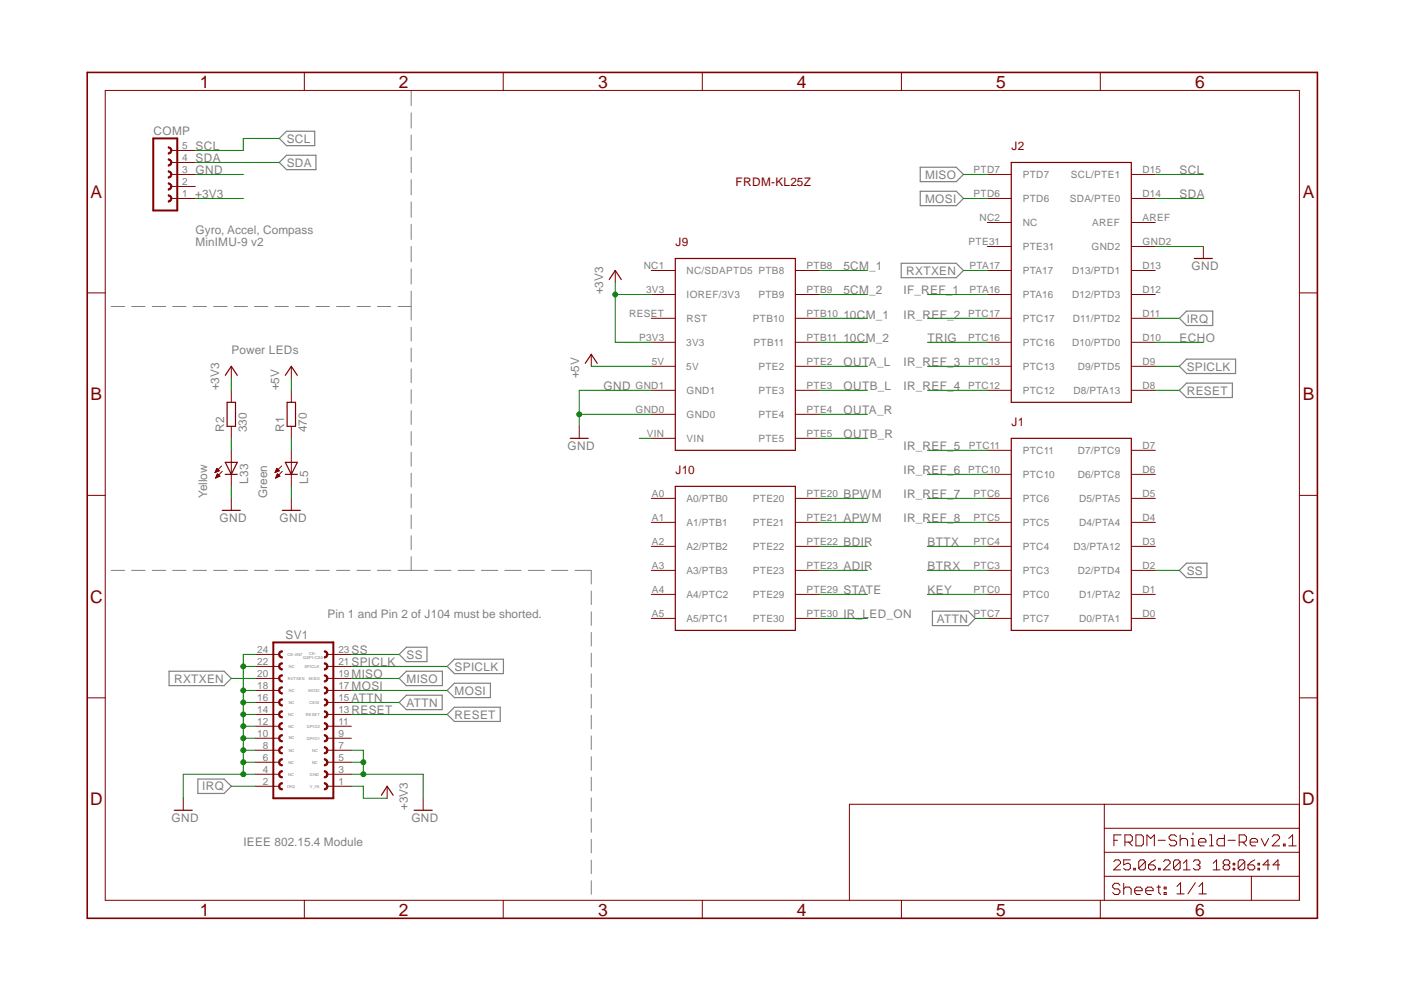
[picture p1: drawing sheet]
<svg xmlns="http://www.w3.org/2000/svg" width="297mm" height="210mm" viewBox="0 0 297 210" stroke-linecap="round" stroke-linejoin="round" font-family="sans-serif">
<g fill="none" stroke="#808080" stroke-width=".21">
<path d="M87 19.1v3.3M87 23.9v3.2M87 28.6v3.2M87 33.3v3.2M87 38v3.2M87 42.7v3.3M87 47.5v3.2M87 52.2v3.2M87 56.9v3.2M23.5 64.9h2.9M27.9 64.9h2.8M32.2 64.9h2.8"/>
<path d="M36.5 64.9h2.9M40.8 64.9h2.9M45.2 64.9h2.8M49.5 64.9h2.9M53.8 64.9h2.9M58.2 64.9h2.8M62.5 64.9h2.9M66.8 64.9h2.9M71.2 64.9h2.8M75.5 64.9h2.9M79.8 64.9h2.9M84.2 64.9h2.8"/>
<path d="M87 61.6v6.1M87 69.3v2.9M87 73.7v2.9M87 78.1v2.9M87 82.5v2.9M87 86.9v2.9M87 91.3v2.9M87 95.7v2.9M87 100.1v2.9M87 104.5v2.9M87 109v2.8M87 113.4v2.9"/>
<path d="M87 117.8v2.9M23.5 120.7h2.9M27.9 120.7h2.8M32.2 120.7h2.8M36.5 120.7h2.9M40.8 120.7h2.9M45.2 120.7h2.8M49.5 120.7h2.9M53.8 120.7h2.9M58.2 120.7h2.8M62.5 120.7h2.9M66.8 120.7h2.9"/>
<path d="M71.2 120.7h2.8M75.5 120.7h2.9M79.8 120.7h2.9M84.2 120.7h6.3M91.9 120.7h3.5M96.9 120.7h3.5M101.9 120.7h3.4M106.8 120.7h3.4M111.8 120.7h3.4M116.7 120.7h3.4M121.7 120.7h3.4v2.9M125.1 125.1v2.8"/>
<path d="M125.1 129.5v2.8M125.1 133.8v2.9M125.1 138.2v2.9M125.1 142.6v2.9M125.1 146.9v2.9M125.1 151.3v2.9M125.1 155.7v2.9M125.1 160.1v2.9M125.1 164.5v2.8M125.1 168.8v2.9M125.1 173.2v2.9M125.1 177.6v2.9"/>
<path d="M125.1 182v2.9M125.1 186.4v2.8"/>
</g>
<g fill="none" stroke="#808080" stroke-width=".25">
<path d="M59.1 29.3l1.5-1.5h6v3h-6zM59.1 34.4l1.5-1.5h6.2v3h-6.2zM194.7 35.4h7.6l1.5 1.5-1.5 1.5h-7.6zM190.7 55.7h11.6l1.5 1.5-1.5 1.6h-11.6zM194.7 40.5h7.6l1.5 1.5-1.5 1.5h-7.6zM249.5 67.4l1.5-1.6h5.6v3.1h-5.6zM249.5 77.5l1.5-1.5h10.4v3h-10.4zM249.5 82.6l1.5-1.5h9.7v3h-9.7zM84.5 138.5l1.5-1.6h4.3v3.1h-4.3zM197.3 129.3h7.5l1.5 1.6-1.5 1.5h-7.5zM249.5 120.7l1.5-1.5h4.4v3h-4.4zM35.8 142h11.6l1.5 1.6-1.5 1.5h-11.6z"/>
<path d="M84.5 143.6l1.5-1.6h7.6v3.1h-7.6zM84.5 148.6l1.5-1.5h7.6v3.1h-7.6zM94.6 151.2l1.5-1.6h9.7v3.1h-9.7zM94.6 141l1.5-1.5h10.4v3h-10.4zM94.6 146.1l1.5-1.5h7.7v3h-7.7zM41.9 164.8h5.5l1.5 1.6-1.5 1.5h-5.5z"/>
</g>
<g fill="none" stroke="#800000" stroke-width=".21">
<path d="M22.3 19.1h252.6v171.4h-252.6zM64.4 15.3v3.8M106.5 15.3v3.8M148.6 15.3v3.8M190.7 15.3v3.8M232.8 15.3v3.8M208.9 36.9h5M239.3 36.9h5.1M130.2 57.2v2.6M137.8 57.2h5.1M168.3 57.2h5.1M208.9 47.1h5"/>
<path d="M208.9 52.2h5M208.9 57.2h5M208.9 42h5M239.3 47.1h5.1M239.3 52.2h5.1M239.3 57.2h5.1M239.3 42h5.1M254.6 52.2v2.5M18.5 62h3.8M48.9 77.5v2.6M61.6 77.5v2.6M125.1 75v2.5"/>
<path d="M137.8 62.3h5.1M137.8 67.4h5.1M137.8 72.4h5.1M137.8 77.5h5.1M168.3 62.3h5.1M168.3 67.4h5.1M168.3 72.4h5.1M168.3 77.5h5.1M208.9 62.3h5M208.9 67.4h5M208.9 72.4h5M208.9 77.5h5"/>
<path d="M239.3 62.3h5.1M239.3 67.4h5.1M239.3 72.4h5.1M239.3 77.5h5.1M274.9 62h3.8M45.5 99.9h.1M45.5 99.9h.3M45.6 99.8h.4M45.6 99.7h.6M45.7 99.6h.7M45.7 99.5h.6M45.7 99.4h.5"/>
<path d="M45.8 99.4h.3M45.8 99.3h.2M45.8 99.1h.1M45.9 99.1l-.4 .9M45.9 99.1l.5 .5M46.4 99.6l-.9 .4M46.9 98.6l-1.4 1.4M47 99.7l-1.4 1.4M48.9 82.6v2.5M48.9 90.2v2.6M48.9 95.3v7.6M58.2 99.9h.1"/>
<path d="M58.2 99.9h.3M58.3 99.8h.4M58.3 99.7h.6M58.4 99.6h.7M58.4 99.5h.6M58.4 99.4h.5M58.5 99.4h.3M58.5 99.3h.2M58.5 99.1h.1M58.6 99.1l-.4 .9M58.6 99.1l.5 .5M59.1 99.6l-.9 .4"/>
<path d="M59.6 98.6l-1.4 1.4M59.7 99.7l-1.4 1.4M61.6 82.6v2.5M61.6 90.2v2.6M61.6 95.3v7.6M122.6 90.2v2.6M137.8 82.6h5.1M137.8 87.7h5.1M137.8 92.8h5.1M168.3 82.6h5.1M168.3 87.7h5.1M168.3 92.8h5.1"/>
<path d="M208.9 95.3h5M208.9 82.6h5M239.3 95.3h5.1M239.3 82.6h5.1M18.5 104.8h3.8M45.6 101.1h.1M45.7 101h.2M45.7 100.9h.4M45.8 100.8h.5M45.8 100.8h.7M45.8 100.7h.6M45.8 100.6h.6"/>
<path d="M45.9 100.5h.4M45.9 100.4h.3M46 100.3h.1M46 100.2l.5 .6-.9 .3zM48.9 105.5v2.5M58.3 101.1h.1M58.4 101h.2M58.4 100.9h.4M58.5 100.8h.5M58.5 100.8h.7M58.5 100.7h.6M58.5 100.6h.6"/>
<path d="M58.6 100.5h.4M58.6 100.4h.2M58.7 100.3h.1M58.7 100.2l.5 .6-.9 .3zM61.6 105.5v2.5M137.8 105.5h5.1M137.8 110.5h5.1M137.8 115.6h5.1M168.3 105.5h5.1M168.3 110.5h5.1M168.3 115.6h5.1M208.9 100.4h5"/>
<path d="M208.9 105.5h5M208.9 110.5h5M208.9 115.6h5M239.3 100.4h5.1M239.3 105.5h5.1M239.3 110.5h5.1M239.3 115.6h5.1M274.9 104.8h3.8M137.8 120.7h5.1M137.8 125.8h5.1M137.8 130.9h5.1M168.3 120.7h5.1"/>
<path d="M168.3 125.8h5.1M168.3 130.9h5.1M208.9 120.7h5M208.9 125.8h5M208.9 130.9h5M239.3 120.7h5.1M239.3 125.8h5.1M239.3 130.9h5.1M18.5 147.7h3.8M274.9 147.7h3.8M38.8 168.9v2.5M81.9 166.4v2.5"/>
<path d="M89.5 168.9v2.5M233.6 170.2v20.3M233.6 175.3h41.3M235.7 177.8h.7M237.2 176.7h-1.5v2.3M238 178.2h1.2l.4-.4v-.8l-.4-.3h-1.2v2.3M238.8 178.2l.8 .8M240.3 176.7h1.2l.4 .3v1.6l-.4 .4h-1.2zM242.7 179v-2.3l.8 .7 .7-.7v2.3M245 177.8h1.5M248.9 177l-.4-.3h-.8l-.3 .3v.4l.3 .4h.8l.4 .4v.4l-.4 .4h-.8l-.3-.4M249.7 176.7v2.3"/>
<path d="M249.7 177.8l.4-.4h.8l.3 .4v1.2M252 179h.8M252 177.4h.4v1.6M252.4 176.2v.5M253.6 178.2h1.5v-.4l-.3-.4h-.8l-.4 .4v.8l.4 .4h.8M255.9 176.7h.4v2.3M255.9 179h.8M259 176.7v2.3h-1.2l-.3-.4v-.8l.3-.4h1.2M259.8 177.8h1.6M262.2 178.2h1.1l.4-.4v-.8l-.4-.3h-1.1v2.3M262.9 178.2l.8 .8M264.5 178.2h1.6v-.4l-.5-.4h-.7l-.4 .4v.8l.4 .4h.7"/>
<path d="M266.8 177.4l.8 1.6 .8-1.6M269.2 177l.3-.3h.8l.4 .3v.4l-1.5 1.6h1.5M271.5 178.6h.4v.4h-.4zM272.7 179h1.5M272.7 177.4l.8-.7v2.3M274.9 170.2h-95.2v20.3M64.4 190.5v3.8M106.5 190.5v3.8M148.6 190.5v3.8M190.7 190.5v3.8M232.8 190.5v3.8M233.6 185.4h41.3"/>
<path d="M233.6 180.3h41.3M235.6 182.3l.4-.4h.7l.4 .4v.4l-1.5 1.4h1.5M236.9 187.3l-.3-.4h-.8l-.4 .4v.4l.4 .4h.8l.3 .4v.3l-.3 .5h-.8l-.4-.5M237.7 186.9v2.4M237.7 188.1l.4-.4h.8l.4 .4v1.2M239.1 181.9h-1.4v1.1l.8-.3h.3l.3 .3v.7l-.3 .4h-.7l-.4-.4M239.9 183.7h.3v.4h-.3zM240.1 188.5h1.5v-.4l-.3-.4h-.9l-.3 .4v.7l.3 .5h.9M242.3 182.3v1.4l-.3 .4h-.7l-.4-.4M242.3 182.3l-.3-.4h-.7l-.4 .4v1.4M242.3 182.3l-1.4 1.4M242.4 188.5h1.6v-.4l-.4-.4h-.8l-.4 .4v.7l.4 .5h.8"/>
<path d="M243 183h1l.4 .3v.4l-.4 .4h-.6l-.4-.4zM244.4 181.9l-.7 .4-.7 .7M244.8 187.7h.7M245.1 183.7h.3v.4h-.3zM245.1 187.3v1.5l.4 .5M246.2 182.3l.3-.4h.7l.4 .4v.4l-1.4 1.4h1.4M246.3 187.7h.4v.4h-.4zM246.3 188.8h.4v.5h-.4zM249 187.6l.8-.8v2.3M249 189.1h1.5M249.7 182.3v1.4l-.4 .4h-.7l-.3-.4M249.7 182.3l-.4-.4h-.7l-.3 .4v1.4"/>
<path d="M249.7 182.3l-1.4 1.4M250.4 184.1h1.4M250.4 182.7l.7-.8v2.2M252.5 182.3l.3-.4h.7l.4 .4v.4l-.4 .3M252.9 186.8l-1.6 2.3M253.2 183h.3M253.5 183l.4 .3v.4l-.4 .4h-.7l-.3-.4M253.7 189.1h1.5M253.7 187.6l.7-.8v2.3M256.7 184.1h1.4M256.7 182.7l.7-.8v2.2M259.1 183l-.3 .3v.4l.3 .4h.7l.4-.4v-.4l-.4-.3"/>
<path d="M259.1 183l-.3-.3v-.4l.3-.4h.7l.4 .4v.4l-.4 .3M259.1 183h.7M260.9 183.7h.3v.4h-.3zM260.9 182.7h.3v.3h-.3zM263.4 182.3v1.4l-.4 .4h-.7l-.3-.4M263.4 182.3l-.4-.4h-.7l-.3 .4v1.4M263.4 182.3l-1.4 1.4M264 183h1.1l.4 .3v.4l-.4 .4h-.7l-.4-.4zM264.7 185.4v5.1M265.5 181.9l-.8 .4-.7 .7M266.1 183.7h.4v.4h-.4zM266.1 182.7h.4v.3h-.4z"/>
<path d="M268.6 183h-1.4l1.1-1.1v2.2M270.7 183h-1.4l1.1-1.1v2.2"/>
</g>
<g fill="none" stroke="#800000" stroke-width=".25">
<path d="M213.9 34.4h25.4v50.7h-25.4zM128.9 59.1l1.3-1.9 1.2 1.9M142.9 54.7h25.4v40.6h-25.4zM252.7 54.7h3.8M47.7 79.4l1.2-1.9 1.3 1.9M60.4 79.4l1.2-1.9 1.3 1.9M123.8 76.9l1.3-1.9 1.3 1.9M47.7 97.8h2.5l-1.3 2.6zM48 85.1h1.8v5.1h-1.8zM60.4 97.8h2.5l-1.3 2.6zM60.7 85.1h1.8v5.1h-1.8zM120.6 92.8h3.9"/>
<path d="M213.9 92.8h25.4v40.6h-25.4zM47 108h3.8M47.7 100.4h2.5M59.7 108h3.8M60.4 100.4h2.5M142.9 102.9h25.4v30.5h-25.4zM36.9 171.4h3.8M80.7 168.3l1.2-1.9 1.3 1.9M87.6 171.4h3.8"/>
</g>
<path d="M18.5 15.3h260.2v179h-260.2z" fill="none" stroke="#800000" stroke-width=".34"/>
<path d="M57.8 168.9h12.7" fill="none" stroke="#800000" stroke-width=".42"/>
<path d="M59.1 160.9l.5-.4h.1v.3a.51 .51 0 0 0-.5 .5 .51 .51 0 0 0 .5 .5v.3a.75 .75 0 0 1-.7-.4 .75 .75 0 0 1 .1-.8z" fill-rule="evenodd" fill="#800000"/>
<path d="M59.1 160.9l.5-.4h.1v.3a.51 .51 0 0 0-.5 .5 .51 .51 0 0 0 .5 .5v.3a.75 .75 0 0 1-.7-.4 .75 .75 0 0 1 .1-.8z" fill="none" stroke="#800000" stroke-width=".21"/>
<path d="M59.1 163.4l.5-.3h.1v.2a.51 .51 0 0 0-.5 .5 .51 .51 0 0 0 .5 .5v.3a.75 .75 0 0 1-.7-.4 .75 .75 0 0 1 .1-.8z" fill-rule="evenodd" fill="#800000"/>
<path d="M59.1 163.4l.5-.3h.1v.2a.51 .51 0 0 0-.5 .5 .51 .51 0 0 0 .5 .5v.3a.75 .75 0 0 1-.7-.4 .75 .75 0 0 1 .1-.8z" fill="none" stroke="#800000" stroke-width=".21"/>
<path d="M59.1 165.9l.5-.3h.1v.3a.51 .51 0 0 0-.5 .5 .51 .51 0 0 0 .5 .5v.2a.75 .75 0 0 1-.7-.3 .75 .75 0 0 1 .1-.9z" fill-rule="evenodd" fill="#800000"/>
<path d="M59.1 165.9l.5-.3h.1v.3a.51 .51 0 0 0-.5 .5 .51 .51 0 0 0 .5 .5v.2a.75 .75 0 0 1-.7-.3 .75 .75 0 0 1 .1-.9z" fill="none" stroke="#800000" stroke-width=".21"/>
<path d="M68.6 160.5a.76 .76 0 0 1 .8 .8 .76 .76 0 0 1-.8 .8v-.3a.51 .51 0 0 0 .5-.5 .51 .51 0 0 0-.5-.5z" fill-rule="evenodd" fill="#800000"/>
<path d="M68.6 160.5a.76 .76 0 0 1 .8 .8 .76 .76 0 0 1-.8 .8v-.3a.51 .51 0 0 0 .5-.5 .51 .51 0 0 0-.5-.5z" fill="none" stroke="#800000" stroke-width=".21"/>
<path d="M68.6 163.1a.76 .76 0 0 1 .8 .7 .76 .76 0 0 1-.8 .8v-.3a.51 .51 0 0 0 .5-.5 .51 .51 0 0 0-.5-.5z" fill-rule="evenodd" fill="#800000"/>
<path d="M68.6 163.1a.76 .76 0 0 1 .8 .7 .76 .76 0 0 1-.8 .8v-.3a.51 .51 0 0 0 .5-.5 .51 .51 0 0 0-.5-.5z" fill="none" stroke="#800000" stroke-width=".21"/>
<path d="M68.6 165.6a.76 .76 0 0 1 .8 .8 .76 .76 0 0 1-.8 .7v-.2a.51 .51 0 0 0 .5-.5 .51 .51 0 0 0-.5-.5z" fill-rule="evenodd" fill="#800000"/>
<path d="M68.6 165.6a.76 .76 0 0 1 .8 .8 .76 .76 0 0 1-.8 .7v-.2a.51 .51 0 0 0 .5-.5 .51 .51 0 0 0-.5-.5z" fill="none" stroke="#800000" stroke-width=".21"/>
<path d="M59.1 155.8l.5-.4h.1v.3a.51 .51 0 0 0-.5 .5 .51 .51 0 0 0 .5 .5v.3a.75 .75 0 0 1-.7-.4 .75 .75 0 0 1 .1-.8z" fill-rule="evenodd" fill="#800000"/>
<path d="M59.1 155.8l.5-.4h.1v.3a.51 .51 0 0 0-.5 .5 .51 .51 0 0 0 .5 .5v.3a.75 .75 0 0 1-.7-.4 .75 .75 0 0 1 .1-.8z" fill="none" stroke="#800000" stroke-width=".21"/>
<path d="M59.1 158.3l.5-.3h.1v.2a.51 .51 0 0 0-.5 .5 .51 .51 0 0 0 .5 .6v.2a.75 .75 0 0 1-.7-.4 .75 .75 0 0 1 .1-.8z" fill-rule="evenodd" fill="#800000"/>
<path d="M59.1 158.3l.5-.3h.1v.2a.51 .51 0 0 0-.5 .5 .51 .51 0 0 0 .5 .6v.2a.75 .75 0 0 1-.7-.4 .75 .75 0 0 1 .1-.8z" fill="none" stroke="#800000" stroke-width=".21"/>
<path d="M68.6 155.4a.76 .76 0 0 1 .8 .8 .76 .76 0 0 1-.8 .8v-.3a.51 .51 0 0 0 .5-.5 .51 .51 0 0 0-.5-.5z" fill-rule="evenodd" fill="#800000"/>
<path d="M68.6 155.4a.76 .76 0 0 1 .8 .8 .76 .76 0 0 1-.8 .8v-.3a.51 .51 0 0 0 .5-.5 .51 .51 0 0 0-.5-.5z" fill="none" stroke="#800000" stroke-width=".21"/>
<path d="M68.6 158a.76 .76 0 0 1 .8 .7 .76 .76 0 0 1-.8 .8v-.2a.51 .51 0 0 0 .5-.6 .51 .51 0 0 0-.5-.5z" fill-rule="evenodd" fill="#800000"/>
<path d="M68.6 158a.76 .76 0 0 1 .8 .7 .76 .76 0 0 1-.8 .8v-.2a.51 .51 0 0 0 .5-.6 .51 .51 0 0 0-.5-.5z" fill="none" stroke="#800000" stroke-width=".21"/>
<path d="M59.1 148.2l.5-.3h.1v.2a.51 .51 0 0 0-.5 .5 .51 .51 0 0 0 .5 .5v.3a.78 .78 0 0 1-.7-.4 .78 .78 0 0 1 .1-.8z" fill-rule="evenodd" fill="#800000"/>
<path d="M59.1 148.2l.5-.3h.1v.2a.51 .51 0 0 0-.5 .5 .51 .51 0 0 0 .5 .5v.3a.78 .78 0 0 1-.7-.4 .78 .78 0 0 1 .1-.8z" fill="none" stroke="#800000" stroke-width=".21"/>
<path d="M59.1 150.7l.5-.3h.1v.3a.49 .49 0 0 0-.5 .5 .49 .49 0 0 0 .5 .4v.3a.75 .75 0 0 1-.7-.4 .75 .75 0 0 1 .1-.8z" fill-rule="evenodd" fill="#800000"/>
<path d="M59.1 150.7l.5-.3h.1v.3a.49 .49 0 0 0-.5 .5 .49 .49 0 0 0 .5 .4v.3a.75 .75 0 0 1-.7-.4 .75 .75 0 0 1 .1-.8z" fill="none" stroke="#800000" stroke-width=".21"/>
<path d="M59.1 153.2l.5-.3h.1v.3a.51 .51 0 0 0-.5 .5 .51 .51 0 0 0 .5 .5v.2a.75 .75 0 0 1-.7-.3 .75 .75 0 0 1 .1-.9z" fill-rule="evenodd" fill="#800000"/>
<path d="M59.1 153.2l.5-.3h.1v.3a.51 .51 0 0 0-.5 .5 .51 .51 0 0 0 .5 .5v.2a.75 .75 0 0 1-.7-.3 .75 .75 0 0 1 .1-.9z" fill="none" stroke="#800000" stroke-width=".21"/>
<path d="M68.6 147.9a.76 .76 0 0 1 .8 .7 .76 .76 0 0 1-.8 .8v-.3a.51 .51 0 0 0 .5-.5 .51 .51 0 0 0-.5-.5z" fill-rule="evenodd" fill="#800000"/>
<path d="M68.6 147.9a.76 .76 0 0 1 .8 .7 .76 .76 0 0 1-.8 .8v-.3a.51 .51 0 0 0 .5-.5 .51 .51 0 0 0-.5-.5z" fill="none" stroke="#800000" stroke-width=".21"/>
<path d="M68.6 150.4a.74 .74 0 0 1 .8 .8 .74 .74 0 0 1-.8 .7v-.3a.49 .49 0 0 0 .5-.4 .49 .49 0 0 0-.5-.5z" fill-rule="evenodd" fill="#800000"/>
<path d="M68.6 150.4a.74 .74 0 0 1 .8 .8 .74 .74 0 0 1-.8 .7v-.3a.49 .49 0 0 0 .5-.4 .49 .49 0 0 0-.5-.5z" fill="none" stroke="#800000" stroke-width=".21"/>
<path d="M68.6 152.9a.76 .76 0 0 1 .8 .8 .76 .76 0 0 1-.8 .7v-.2a.51 .51 0 0 0 .5-.5 .51 .51 0 0 0-.5-.5z" fill-rule="evenodd" fill="#800000"/>
<path d="M68.6 152.9a.76 .76 0 0 1 .8 .8 .76 .76 0 0 1-.8 .7v-.2a.51 .51 0 0 0 .5-.5 .51 .51 0 0 0-.5-.5z" fill="none" stroke="#800000" stroke-width=".21"/>
<path d="M59.1 143.1l.5-.3h.1v.2a.51 .51 0 0 0-.5 .6 .51 .51 0 0 0 .5 .5v.2a.78 .78 0 0 1-.7-.4 .78 .78 0 0 1 .1-.8z" fill-rule="evenodd" fill="#800000"/>
<path d="M59.1 143.1l.5-.3h.1v.2a.51 .51 0 0 0-.5 .6 .51 .51 0 0 0 .5 .5v.2a.78 .78 0 0 1-.7-.4 .78 .78 0 0 1 .1-.8z" fill="none" stroke="#800000" stroke-width=".21"/>
<path d="M59.1 145.6l.5-.3h.1v.3a.51 .51 0 0 0-.5 .5 .51 .51 0 0 0 .5 .5v.3a.78 .78 0 0 1-.7-.5 .78 .78 0 0 1 .1-.8z" fill-rule="evenodd" fill="#800000"/>
<path d="M59.1 145.6l.5-.3h.1v.3a.51 .51 0 0 0-.5 .5 .51 .51 0 0 0 .5 .5v.3a.78 .78 0 0 1-.7-.5 .78 .78 0 0 1 .1-.8z" fill="none" stroke="#800000" stroke-width=".21"/>
<path d="M68.6 142.8a.76 .76 0 0 1 .8 .8 .76 .76 0 0 1-.8 .7v-.2a.51 .51 0 0 0 .5-.5 .51 .51 0 0 0-.5-.6z" fill-rule="evenodd" fill="#800000"/>
<path d="M68.6 142.8a.76 .76 0 0 1 .8 .8 .76 .76 0 0 1-.8 .7v-.2a.51 .51 0 0 0 .5-.5 .51 .51 0 0 0-.5-.6z" fill="none" stroke="#800000" stroke-width=".21"/>
<path d="M68.6 145.3a.76 .76 0 0 1 .8 .8 .76 .76 0 0 1-.8 .8v-.3a.51 .51 0 0 0 .5-.5 .51 .51 0 0 0-.5-.5z" fill-rule="evenodd" fill="#800000"/>
<path d="M68.6 145.3a.76 .76 0 0 1 .8 .8 .76 .76 0 0 1-.8 .8v-.3a.51 .51 0 0 0 .5-.5 .51 .51 0 0 0-.5-.5z" fill="none" stroke="#800000" stroke-width=".21"/>
<path d="M59.1 138l.5-.3h.1v.3a.51 .51 0 0 0-.5 .5 .51 .51 0 0 0 .5 .5v.2a.78 .78 0 0 1-.7-.4 .78 .78 0 0 1 .1-.8z" fill-rule="evenodd" fill="#800000"/>
<path d="M59.1 138l.5-.3h.1v.3a.51 .51 0 0 0-.5 .5 .51 .51 0 0 0 .5 .5v.2a.78 .78 0 0 1-.7-.4 .78 .78 0 0 1 .1-.8z" fill="none" stroke="#800000" stroke-width=".21"/>
<path d="M59.1 140.5l.5-.2h.1v.2a.51 .51 0 0 0-.5 .5 .51 .51 0 0 0 .5 .5v.3a.78 .78 0 0 1-.7-.4 .78 .78 0 0 1 .1-.9z" fill-rule="evenodd" fill="#800000"/>
<path d="M59.1 140.5l.5-.2h.1v.2a.51 .51 0 0 0-.5 .5 .51 .51 0 0 0 .5 .5v.3a.78 .78 0 0 1-.7-.4 .78 .78 0 0 1 .1-.9z" fill="none" stroke="#800000" stroke-width=".21"/>
<path d="M68.6 137.7a.76 .76 0 0 1 .8 .8 .76 .76 0 0 1-.8 .7v-.2a.51 .51 0 0 0 .5-.5 .51 .51 0 0 0-.5-.5z" fill-rule="evenodd" fill="#800000"/>
<path d="M68.6 137.7a.76 .76 0 0 1 .8 .8 .76 .76 0 0 1-.8 .7v-.2a.51 .51 0 0 0 .5-.5 .51 .51 0 0 0-.5-.5z" fill="none" stroke="#800000" stroke-width=".21"/>
<path d="M68.6 140.3a.76 .76 0 0 1 .8 .7 .76 .76 0 0 1-.8 .8v-.3a.51 .51 0 0 0 .5-.5 .51 .51 0 0 0-.5-.5z" fill-rule="evenodd" fill="#800000"/>
<g fill="none" stroke="#800000" stroke-width=".21">
<path d="M54 138.5h5.1M69.3 138.5h5M54 158.7h5.1M54 156.2h5.1M54 153.7h5.1M54 151.2h5.1M54 148.6h5.1M54 146.1h5.1M54 143.6h5.1M54 141h5.1M68.6 140.3a.76 .76 0 0 1 .8 .7 .76 .76 0 0 1-.8 .8v-.3a.51 .51 0 0 0 .5-.5 .51 .51 0 0 0-.5-.5zM69.3 158.7h5"/>
<path d="M69.3 156.2h5M69.3 153.7h5M69.3 151.2h5M69.3 148.6h5M69.3 146.1h5M69.3 143.6h5M69.3 141h5M54 166.4h5.1M54 163.8h5.1M54 161.3h5.1M69.3 166.4h5M69.3 163.8h5"/>
<path d="M69.3 161.3h5"/>
</g>
<path d="M32.4 44.5h5.1M57.8 168.9v-33h12.7v33" fill="none" stroke="#800000" stroke-width=".42"/>
<path d="M35.6 36.2a.76 .76 0 0 1 .8 .7 .76 .76 0 0 1-.8 .8v-.3a.51 .51 0 0 0 .5-.5 .51 .51 0 0 0-.5-.5z" fill-rule="evenodd" fill="#800000"/>
<path d="M35.6 36.2a.76 .76 0 0 1 .8 .7 .76 .76 0 0 1-.8 .8v-.3a.51 .51 0 0 0 .5-.5 .51 .51 0 0 0-.5-.5z" fill="none" stroke="#800000" stroke-width=".21"/>
<path d="M35.6 38.7a.76 .76 0 0 1 .8 .8 .76 .76 0 0 1-.8 .7v-.2a.51 .51 0 0 0 .5-.5 .51 .51 0 0 0-.5-.6z" fill-rule="evenodd" fill="#800000"/>
<path d="M35.6 38.7a.76 .76 0 0 1 .8 .8 .76 .76 0 0 1-.8 .7v-.2a.51 .51 0 0 0 .5-.5 .51 .51 0 0 0-.5-.6z" fill="none" stroke="#800000" stroke-width=".21"/>
<path d="M35.6 41.2a.76 .76 0 0 1 .8 .8 .76 .76 0 0 1-.8 .8v-.3a.51 .51 0 0 0 .5-.5 .51 .51 0 0 0-.5-.5z" fill-rule="evenodd" fill="#800000"/>
<path d="M35.6 41.2a.76 .76 0 0 1 .8 .8 .76 .76 0 0 1-.8 .8v-.3a.51 .51 0 0 0 .5-.5 .51 .51 0 0 0-.5-.5z" fill="none" stroke="#800000" stroke-width=".21"/>
<path d="M32.4 44.5v-15.2h5.1v15.2" fill="none" stroke="#800000" stroke-width=".42"/>
<path d="M35.6 31.1a.76 .76 0 0 1 .8 .7 .76 .76 0 0 1-.8 .8v-.3a.51 .51 0 0 0 .5-.5 .51 .51 0 0 0-.5-.5z" fill-rule="evenodd" fill="#800000"/>
<path d="M35.6 31.1a.76 .76 0 0 1 .8 .7 .76 .76 0 0 1-.8 .8v-.3a.51 .51 0 0 0 .5-.5 .51 .51 0 0 0-.5-.5z" fill="none" stroke="#800000" stroke-width=".21"/>
<path d="M35.6 33.6a.76 .76 0 0 1 .8 .8 .76 .76 0 0 1-.8 .7v-.2a.51 .51 0 0 0 .5-.5 .51 .51 0 0 0-.5-.5z" fill-rule="evenodd" fill="#800000"/>
<path d="M35.6 33.6a.76 .76 0 0 1 .8 .8 .76 .76 0 0 1-.8 .7v-.2a.51 .51 0 0 0 .5-.5 .51 .51 0 0 0-.5-.5zM36.2 39.5h5.1M36.2 36.9h5.1M36.2 34.4h5.1M36.2 31.8h5.1M36.2 42h5.1" fill="none" stroke="#800000" stroke-width=".21"/>
<path d="M122.6 87.7h15.2M137.8 82.6h-15.2v7.6" fill="none" stroke="#008000" stroke-width=".21"/>
<circle cx="122.5" cy="87.7" r=".51" fill="#008000"/>
<g fill="none" stroke="#008000" stroke-width=".21">
<path d="M244.4 52.2h10.2M74.3 158.7h2.6v5.1M74.3 163.8h15.2v5.1M74.3 161.3h2.6"/>
<circle cx="122.5" cy="87.7" r=".51"/>
</g>
<circle cx="76.9" cy="163.8" r=".51" fill="#008000"/>
<circle cx="76.9" cy="163.8" r=".51" fill="none" stroke="#008000" stroke-width=".21"/>
<circle cx="76.9" cy="161.3" r=".51" fill="#008000"/>
<g fill="none" stroke="#008000" stroke-width=".21">
<path d="M51.5 146.1h2.5M51.5 158.7h2.5M51.5 156.2h2.5M51.5 153.7h2.5M51.5 151.2h2.5M51.5 148.6h2.5M54 141h-2.5v22.8M51.5 161.3h2.5M54 163.8h-15.2v5.1"/>
<circle cx="76.9" cy="161.3" r=".51"/>
</g>
<circle cx="51.5" cy="146.1" r=".51" fill="#008000"/>
<circle cx="51.5" cy="146.1" r=".51" fill="none" stroke="#008000" stroke-width=".21"/>
<circle cx="51.5" cy="148.6" r=".51" fill="#008000"/>
<circle cx="51.5" cy="148.6" r=".51" fill="none" stroke="#008000" stroke-width=".21"/>
<circle cx="51.5" cy="151.2" r=".51" fill="#008000"/>
<circle cx="51.5" cy="151.2" r=".51" fill="none" stroke="#008000" stroke-width=".21"/>
<circle cx="51.5" cy="153.7" r=".51" fill="#008000"/>
<circle cx="51.5" cy="153.7" r=".51" fill="none" stroke="#008000" stroke-width=".21"/>
<circle cx="51.5" cy="156.2" r=".51" fill="#008000"/>
<circle cx="51.5" cy="156.2" r=".51" fill="none" stroke="#008000" stroke-width=".21"/>
<circle cx="51.5" cy="158.7" r=".51" fill="#008000"/>
<circle cx="51.5" cy="158.7" r=".51" fill="none" stroke="#008000" stroke-width=".21"/>
<circle cx="51.5" cy="161.3" r=".51" fill="#008000"/>
<circle cx="51.5" cy="161.3" r=".51" fill="none" stroke="#008000" stroke-width=".21"/>
<circle cx="51.5" cy="163.8" r=".51" fill="#008000"/>
<g fill="none" stroke="#008000" stroke-width=".21">
<path d="M54 138.5h-2.5v2.5"/>
<circle cx="51.5" cy="163.8" r=".51"/>
</g>
<circle cx="51.5" cy="141" r=".51" fill="#008000"/>
<g fill="none" stroke="#008000" stroke-width=".21">
<path d="M41.3 36.9h10.2M41.3 34.4h17.8M59.1 29.3h-7.6v2.5h-10.2M244.4 36.9h10.2M130.2 59.8v12.6h7.6M173.4 57.2h10.1M244.4 42h10.2M125.1 77.5h12.7M130.2 62.3h7.6M173.4 72.4h10.1M173.4 77.5h10.1M173.4 62.3h10.1"/>
<path d="M196.2 72.4h12.7M244.4 72.4h10.2M61.6 80.1v2.5M173.4 82.6h10.1M173.4 87.7h10.1M173.4 92.8h10.1M48.9 102.9v2.6M61.6 102.9v2.6M74.3 166.4h2.6v2.5h5"/>
<circle cx="51.5" cy="141" r=".51"/>
</g>
<circle cx="130.2" cy="62.3" r=".51" fill="#008000"/>
<g fill="none" stroke="#008000" stroke-width=".21">
<path d="M203.8 36.9h5.1M41.3 42h10.2M203.8 42h5.1M203.8 57.2h5.1M173.4 67.4h10.1M196.2 67.4h12.7M196.2 77.5h12.7M196.2 62.3h12.7M244.4 67.4h5.1M244.4 77.5h5.1M48.9 80.1v2.5M48.9 92.8v2.5"/>
<path d="M61.6 92.8v2.5M135.3 92.8h2.5M196.2 82.6h12.7M196.2 95.3h12.7M244.4 82.6h5.1M173.4 105.5h10.1M173.4 110.5h10.1M173.4 115.6h10.1M196.2 100.4h12.7M196.2 105.5h12.7M196.2 110.5h12.7M196.2 115.6h12.7"/>
<path d="M74.3 138.5h10.2M173.4 120.7h10.1M173.4 130.9h10.1M173.4 125.8h10.1M196.2 120.7h12.7M196.2 125.8h12.7M206.3 130.9h2.6M244.4 120.7h5.1M48.9 143.6h5.1M74.3 151.2h20.3M74.3 141h20.3M74.3 146.1h20.3"/>
<path d="M74.3 143.6h10.2M74.3 148.6h10.2M48.9 166.4h5.1"/>
<circle cx="130.2" cy="62.3" r=".51"/>
</g>
<g font-size="3.7" fill="#800000">
<text x="42.3" y="18.5">1</text>
<text x="84.4" y="18.5">2</text>
<text x="126.5" y="18.5">3</text>
<text x="168.6" y="18.5">4</text>
<text x="210.7" y="18.5">5</text>
<text x="252.9" y="18.5">6</text>
<text x="19.2" y="41.9">A</text>
<text x="275.6" y="41.9">A</text>
<text x="19.2" y="84.7">B</text>
<text x="275.6" y="84.7">B</text>
<text x="19" y="127.6">C</text>
<text x="275.5" y="127.6">C</text>
<text x="19" y="170.4">D</text>
<text x="275.5" y="170.4">D</text>
<text x="42.3" y="193.7">1</text>
<text x="84.4" y="193.7">2</text>
<text x="126.5" y="193.7">3</text>
<text x="168.6" y="193.7">4</text>
<text x="210.7" y="193.7">5</text>
<text x="252.9" y="193.7">6</text>
</g>
<g font-size="2.5" fill="#808080">
<text x="32.5" y="28.5">COMP</text>
<text x="41.4" y="31.8">SCL</text>
<text x="41.4" y="34.4">SDA</text>
<text x="60.7" y="30.2">SCL</text>
<text x="60.7" y="35.3">SDA</text>
<text x="41.3" y="42">+3V3</text>
<text x="41.4" y="36.9">GND</text>
<text x="195.7" y="37.8">MISO</text>
<text x="249.6" y="36.9">SCL</text>
<text x="249.6" y="42">SDA</text>
<text x="195.7" y="42.9">MOSI</text>
<text x="41.4" y="49.5">Gyro, Accel, Compass</text>
<text x="41.4" y="52.2">MinIMU-9 v2</text>
<text x="178.4" y="57.2">5CM_1</text>
<text x="191.7" y="58.1">RXTXEN</text>
<text x="252.1" y="57.2">GND</text>
<text x="127.6" y="62.3" transform="rotate(-90 127.6 62.3)">+3V3</text>
<text x="178.4" y="62.3">5CM_2</text>
<text x="191.2" y="62.3">IF_REF_1</text>
<text x="178.4" y="67.4">10CM_1</text>
<text x="191.2" y="67.4">IR_REF_2</text>
<text x="251.1" y="68.2">IRQ</text>
<text x="49" y="75">Power LEDs</text>
<text x="178.4" y="72.4">10CM_2</text>
<text x="178.5" y="77.5">OUTA_L</text>
<text x="191.2" y="77.5">IR_REF_3</text>
<text x="196.3" y="72.4">TRIG</text>
<text x="249.6" y="72.4">ECHO</text>
<text x="46.4" y="82.6" transform="rotate(-90 46.4 82.6)">+3V3</text>
<text x="59.1" y="82.6" transform="rotate(-90 59.1 82.6)">+5V</text>
<text x="122.6" y="80.1" transform="rotate(-90 122.6 80.1)">+5V</text>
<text x="127.7" y="82.6">GND</text>
<text x="178.5" y="82.6">OUTB_L</text>
<text x="191.2" y="82.6">IR_REF_4</text>
<text x="251.1" y="83.5">RESET</text>
<text x="251.1" y="78.4">SPICLK</text>
<text x="178.5" y="87.7">OUTA_R</text>
<text x="47.4" y="91.4" transform="rotate(-90 47.4 91.4)">R2</text>
<text x="52.2" y="91.5" transform="rotate(-90 52.2 91.5)">330</text>
<text x="60.1" y="91.4" transform="rotate(-90 60.1 91.4)">R1</text>
<text x="64.9" y="91.5" transform="rotate(-90 64.9 91.5)">470</text>
<text x="120.1" y="95.3">GND</text>
<text x="178.5" y="92.8">OUTB_R</text>
<text x="191.2" y="95.3">IR_REF_5</text>
<text x="191.2" y="100.4">IR_REF_6</text>
<text x="43.9" y="105.4" transform="rotate(-90 43.9 105.4)">Yellow</text>
<text x="52.5" y="102.4" transform="rotate(-90 52.5 102.4)">L33</text>
<text x="56.6" y="105.4" transform="rotate(-90 56.6 105.4)">Green</text>
<text x="65.2" y="102.4" transform="rotate(-90 65.2 102.4)">L5</text>
<text x="178.5" y="105.5">BPWM</text>
<text x="191.2" y="105.5">IR_REF_7</text>
<text x="46.4" y="110.5">GND</text>
<text x="59.1" y="110.5">GND</text>
<text x="178.5" y="110.5">APWM</text>
<text x="191.2" y="110.5">IR_REF_8</text>
<text x="178.5" y="115.6">BDIR</text>
<text x="196.3" y="115.6">BTTX</text>
<text x="178.5" y="120.7">ADIR</text>
<text x="178.5" y="125.8">STATE</text>
<text x="196.3" y="125.8">KEY</text>
<text x="196.3" y="120.7">BTRX</text>
<text x="251.1" y="121.6">SS</text>
<text x="69.3" y="130.9">Pin 1 and Pin 2 of J104 must be shorted.</text>
<text x="178.5" y="130.9">IR_LED_ON</text>
<text x="198.2" y="131.7">ATTN</text>
<text x="60.4" y="135.2">SV1</text>
<text x="74.4" y="138.5">SS</text>
<text x="74.4" y="141">SPICLK</text>
<text x="74.4" y="143.6">MISO</text>
<text x="86" y="139.4">SS</text>
<text x="96.2" y="141.9">SPICLK</text>
<text x="36.8" y="144.4">RXTXEN</text>
<text x="74.4" y="146.1">MOSI</text>
<text x="74.4" y="148.6">ATTN</text>
<text x="86" y="144.4">MISO</text>
<text x="86" y="149.5">ATTN</text>
<text x="96.2" y="147">MOSI</text>
<text x="74.4" y="151.2">RESET</text>
<text x="96.2" y="152.1">RESET</text>
<text x="42.8" y="167.3">IRQ</text>
<text x="36.3" y="174">GND</text>
<text x="86.3" y="171.4" transform="rotate(-90 86.3 171.4)">+3V3</text>
<text x="87" y="174">GND</text>
<text x="51.5" y="179.1">IEEE 802.15.4 Module</text>
</g>
<g font-size="2.5" fill="#800000">
<text x="214" y="31.8">J2</text>
<text x="155.6" y="39.5">FRDM-KL25Z</text>
<text x="142.9" y="52.2">J9</text>
<text x="214" y="90.2">J1</text>
<text x="142.9" y="100.4">J10</text>
</g>
<g font-size="2.1" fill="#808080">
<text x="38.6" y="34">4</text>
<text x="38.6" y="31.5">5</text>
<text x="38.6" y="41.6">1</text>
<text x="38.6" y="39.1">2</text>
<text x="38.6" y="36.5">3</text>
<text x="206" y="36.5">PTD7</text>
<text x="206" y="41.6">PTD6</text>
<text x="216.4" y="37.7">PTD7</text>
<text x="226.6" y="37.7">SCL/PTE1</text>
<text x="241.7" y="41.6">D14</text>
<text x="241.7" y="36.5">D15</text>
<text x="207.3" y="46.7">NC2</text>
<text x="216.4" y="47.8">NC</text>
<text x="216.4" y="42.8">PTD6</text>
<text x="226.4" y="42.8">SDA/PTE0</text>
<text x="231.1" y="47.8">AREF</text>
<text x="241.7" y="46.7">AREF</text>
<text x="204.9" y="51.8">PTE31</text>
<text x="216.4" y="52.9">PTE31</text>
<text x="230.9" y="52.9">GND2</text>
<text x="241.7" y="51.8">GND2</text>
<text x="136.2" y="56.9">NC1</text>
<text x="145.2" y="58">NC/SDAPTD5 PTB8</text>
<text x="170.6" y="56.9">PTB8</text>
<text x="205.1" y="56.9">PTA17</text>
<text x="216.4" y="58">PTA17</text>
<text x="226.8" y="58">D13/PTD1</text>
<text x="241.7" y="56.9">D13</text>
<text x="136.7" y="61.9">3V3</text>
<text x="145.2" y="63.1">IOREF/3V3</text>
<text x="160.4" y="63.1">PTB9</text>
<text x="170.6" y="61.9">PTB9</text>
<text x="205.1" y="61.9">PTA16</text>
<text x="216.4" y="63.1">PTA16</text>
<text x="226.8" y="63.1">D12/PTD3</text>
<text x="241.7" y="61.9">D12</text>
<text x="133.1" y="67">RESET</text>
<text x="145.2" y="68.1">RST</text>
<text x="159.3" y="68.2">PTB10</text>
<text x="170.6" y="67">PTB10</text>
<text x="204.8" y="67">PTC17</text>
<text x="216.4" y="68.1">PTC17</text>
<text x="227" y="68.2">D11/PTD2</text>
<text x="241.7" y="67">D11</text>
<text x="135.3" y="72.1">P3V3</text>
<text x="137.9" y="77.2">5V</text>
<text x="145.2" y="73.2">3V3</text>
<text x="159.4" y="73.2">PTB11</text>
<text x="170.6" y="72.1">PTB11</text>
<text x="170.6" y="77.2">PTE2</text>
<text x="204.8" y="72.1">PTC16</text>
<text x="204.8" y="77.2">PTC13</text>
<text x="216.4" y="73.2">PTC16</text>
<text x="226.8" y="73.2">D10/PTD0</text>
<text x="241.7" y="72.1">D10</text>
<text x="241.7" y="77.2">D9</text>
<text x="134.4" y="82.3">GND1</text>
<text x="145.2" y="78.3">5V</text>
<text x="145.2" y="83.4">GND1</text>
<text x="160.4" y="78.3">PTE2</text>
<text x="160.4" y="83.4">PTE3</text>
<text x="170.6" y="82.3">PTE3</text>
<text x="204.8" y="82.3">PTC12</text>
<text x="216.4" y="78.3">PTC13</text>
<text x="216.4" y="83.4">PTC12</text>
<text x="227.1" y="83.4">D8/PTA13</text>
<text x="228" y="78.3">D9/PTD5</text>
<text x="241.7" y="82.3">D8</text>
<text x="134.4" y="87.3">GND0</text>
<text x="145.2" y="88.4">GND0</text>
<text x="160.4" y="88.4">PTE4</text>
<text x="170.6" y="87.3">PTE4</text>
<text x="136.8" y="92.4">VIN</text>
<text x="145.2" y="93.5">VIN</text>
<text x="160.4" y="93.5">PTE5</text>
<text x="170.6" y="92.4">PTE5</text>
<text x="205" y="95">PTC11</text>
<text x="241.7" y="95">D7</text>
<text x="204.8" y="100">PTC10</text>
<text x="216.4" y="96.1">PTC11</text>
<text x="216.4" y="101.1">PTC10</text>
<text x="228" y="96.1">D7/PTC9</text>
<text x="228" y="101.1">D6/PTC8</text>
<text x="241.7" y="100">D6</text>
<text x="137.9" y="105.1">A0</text>
<text x="145.2" y="106.2">A0/PTB0</text>
<text x="159.3" y="106.2">PTE20</text>
<text x="170.6" y="105.1">PTE20</text>
<text x="206" y="105.1">PTC6</text>
<text x="216.4" y="106.2">PTC6</text>
<text x="228.3" y="106.2">D5/PTA5</text>
<text x="241.7" y="105.1">D5</text>
<text x="137.9" y="110.2">A1</text>
<text x="145.2" y="111.3">A1/PTB1</text>
<text x="159.3" y="111.3">PTE21</text>
<text x="170.6" y="110.2">PTE21</text>
<text x="206" y="110.2">PTC5</text>
<text x="216.4" y="111.3">PTC5</text>
<text x="228.3" y="111.3">D4/PTA4</text>
<text x="241.7" y="110.2">D4</text>
<text x="137.9" y="115.3">A2</text>
<text x="145.2" y="116.4">A2/PTB2</text>
<text x="159.3" y="116.4">PTE22</text>
<text x="170.6" y="115.3">PTE22</text>
<text x="206" y="115.3">PTC4</text>
<text x="216.4" y="116.4">PTC4</text>
<text x="227.1" y="116.4">D3/PTA12</text>
<text x="241.7" y="115.3">D3</text>
<text x="137.9" y="120.3">A3</text>
<text x="137.9" y="125.4">A4</text>
<text x="145.2" y="121.5">A3/PTB3</text>
<text x="159.3" y="121.5">PTE23</text>
<text x="170.6" y="120.3">PTE23</text>
<text x="170.6" y="125.4">PTE29</text>
<text x="206" y="120.3">PTC3</text>
<text x="206" y="125.4">PTC0</text>
<text x="216.4" y="121.5">PTC3</text>
<text x="228" y="121.5">D2/PTD4</text>
<text x="241.7" y="120.3">D2</text>
<text x="241.7" y="125.4">D1</text>
<text x="137.9" y="130.5">A5</text>
<text x="145.2" y="126.5">A4/PTC2</text>
<text x="145.2" y="131.6">A5/PTC1</text>
<text x="159.3" y="126.5">PTE29</text>
<text x="159.3" y="131.6">PTE30</text>
<text x="170.6" y="130.5">PTE30</text>
<text x="206" y="130.5">PTC7</text>
<text x="216.4" y="126.5">PTC0</text>
<text x="216.4" y="131.6">PTC7</text>
<text x="228.3" y="126.5">D1/PTA2</text>
<text x="228.3" y="131.6">D0/PTA1</text>
<text x="241.7" y="130.5">D0</text>
<text x="54.4" y="143.2">20</text>
<text x="54.4" y="140.6">22</text>
<text x="54.4" y="138.1">24</text>
<text x="71.6" y="143.2">19</text>
<text x="71.6" y="140.6">21</text>
<text x="71.6" y="138.1">23</text>
<text x="54.4" y="148.3">16</text>
<text x="54.4" y="145.7">18</text>
<text x="71.6" y="148.3">15</text>
<text x="71.6" y="145.7">17</text>
<text x="54.4" y="155.9">10</text>
<text x="54.4" y="153.3">12</text>
<text x="54.4" y="150.8">14</text>
<text x="71.6" y="155.9">9</text>
<text x="71.6" y="153.3">11</text>
<text x="71.6" y="150.8">13</text>
<text x="55.6" y="161">6</text>
<text x="55.6" y="158.4">8</text>
<text x="71.6" y="161">5</text>
<text x="71.6" y="158.4">7</text>
<text x="55.6" y="166">2</text>
<text x="55.6" y="163.5">4</text>
<text x="71.6" y="166">1</text>
<text x="71.6" y="163.5">3</text>
</g>
<g font-size=".8" fill="#808080">
<text x="60.8" y="138.8">CE-AN7</text>
<text x="60.9" y="143.9">RXTXEN</text>
<text x="61.1" y="141.4">NC</text>
<text x="64.1" y="139.5">QSPI-CS0</text>
<text x="64.4" y="141.4">SPICLK</text>
<text x="65.4" y="143.9">MISO</text>
<text x="65.4" y="138.6">CE-</text>
<text x="61.1" y="149">NC</text>
<text x="61.1" y="146.5">NC</text>
<text x="65.3" y="146.4">MOSI</text>
<text x="65.5" y="148.9">CESI</text>
<text x="61" y="151.6">NC</text>
<text x="61" y="154.1">NC</text>
<text x="64.7" y="151.5">RESET</text>
<text x="64.9" y="154.1">GPIO2</text>
<text x="61" y="161.7">NC</text>
<text x="61.1" y="159.2">NC</text>
<text x="61.1" y="156.5">NC</text>
<text x="64.9" y="156.6">GPIO1</text>
<text x="66" y="161.7">NC</text>
<text x="66.1" y="159.2">NC</text>
<text x="60.8" y="166.8">IRQ</text>
<text x="61" y="164.2">NC</text>
<text x="65.6" y="166.7">V_IN</text>
<text x="65.6" y="164.2">GND</text>
</g>
</svg>
